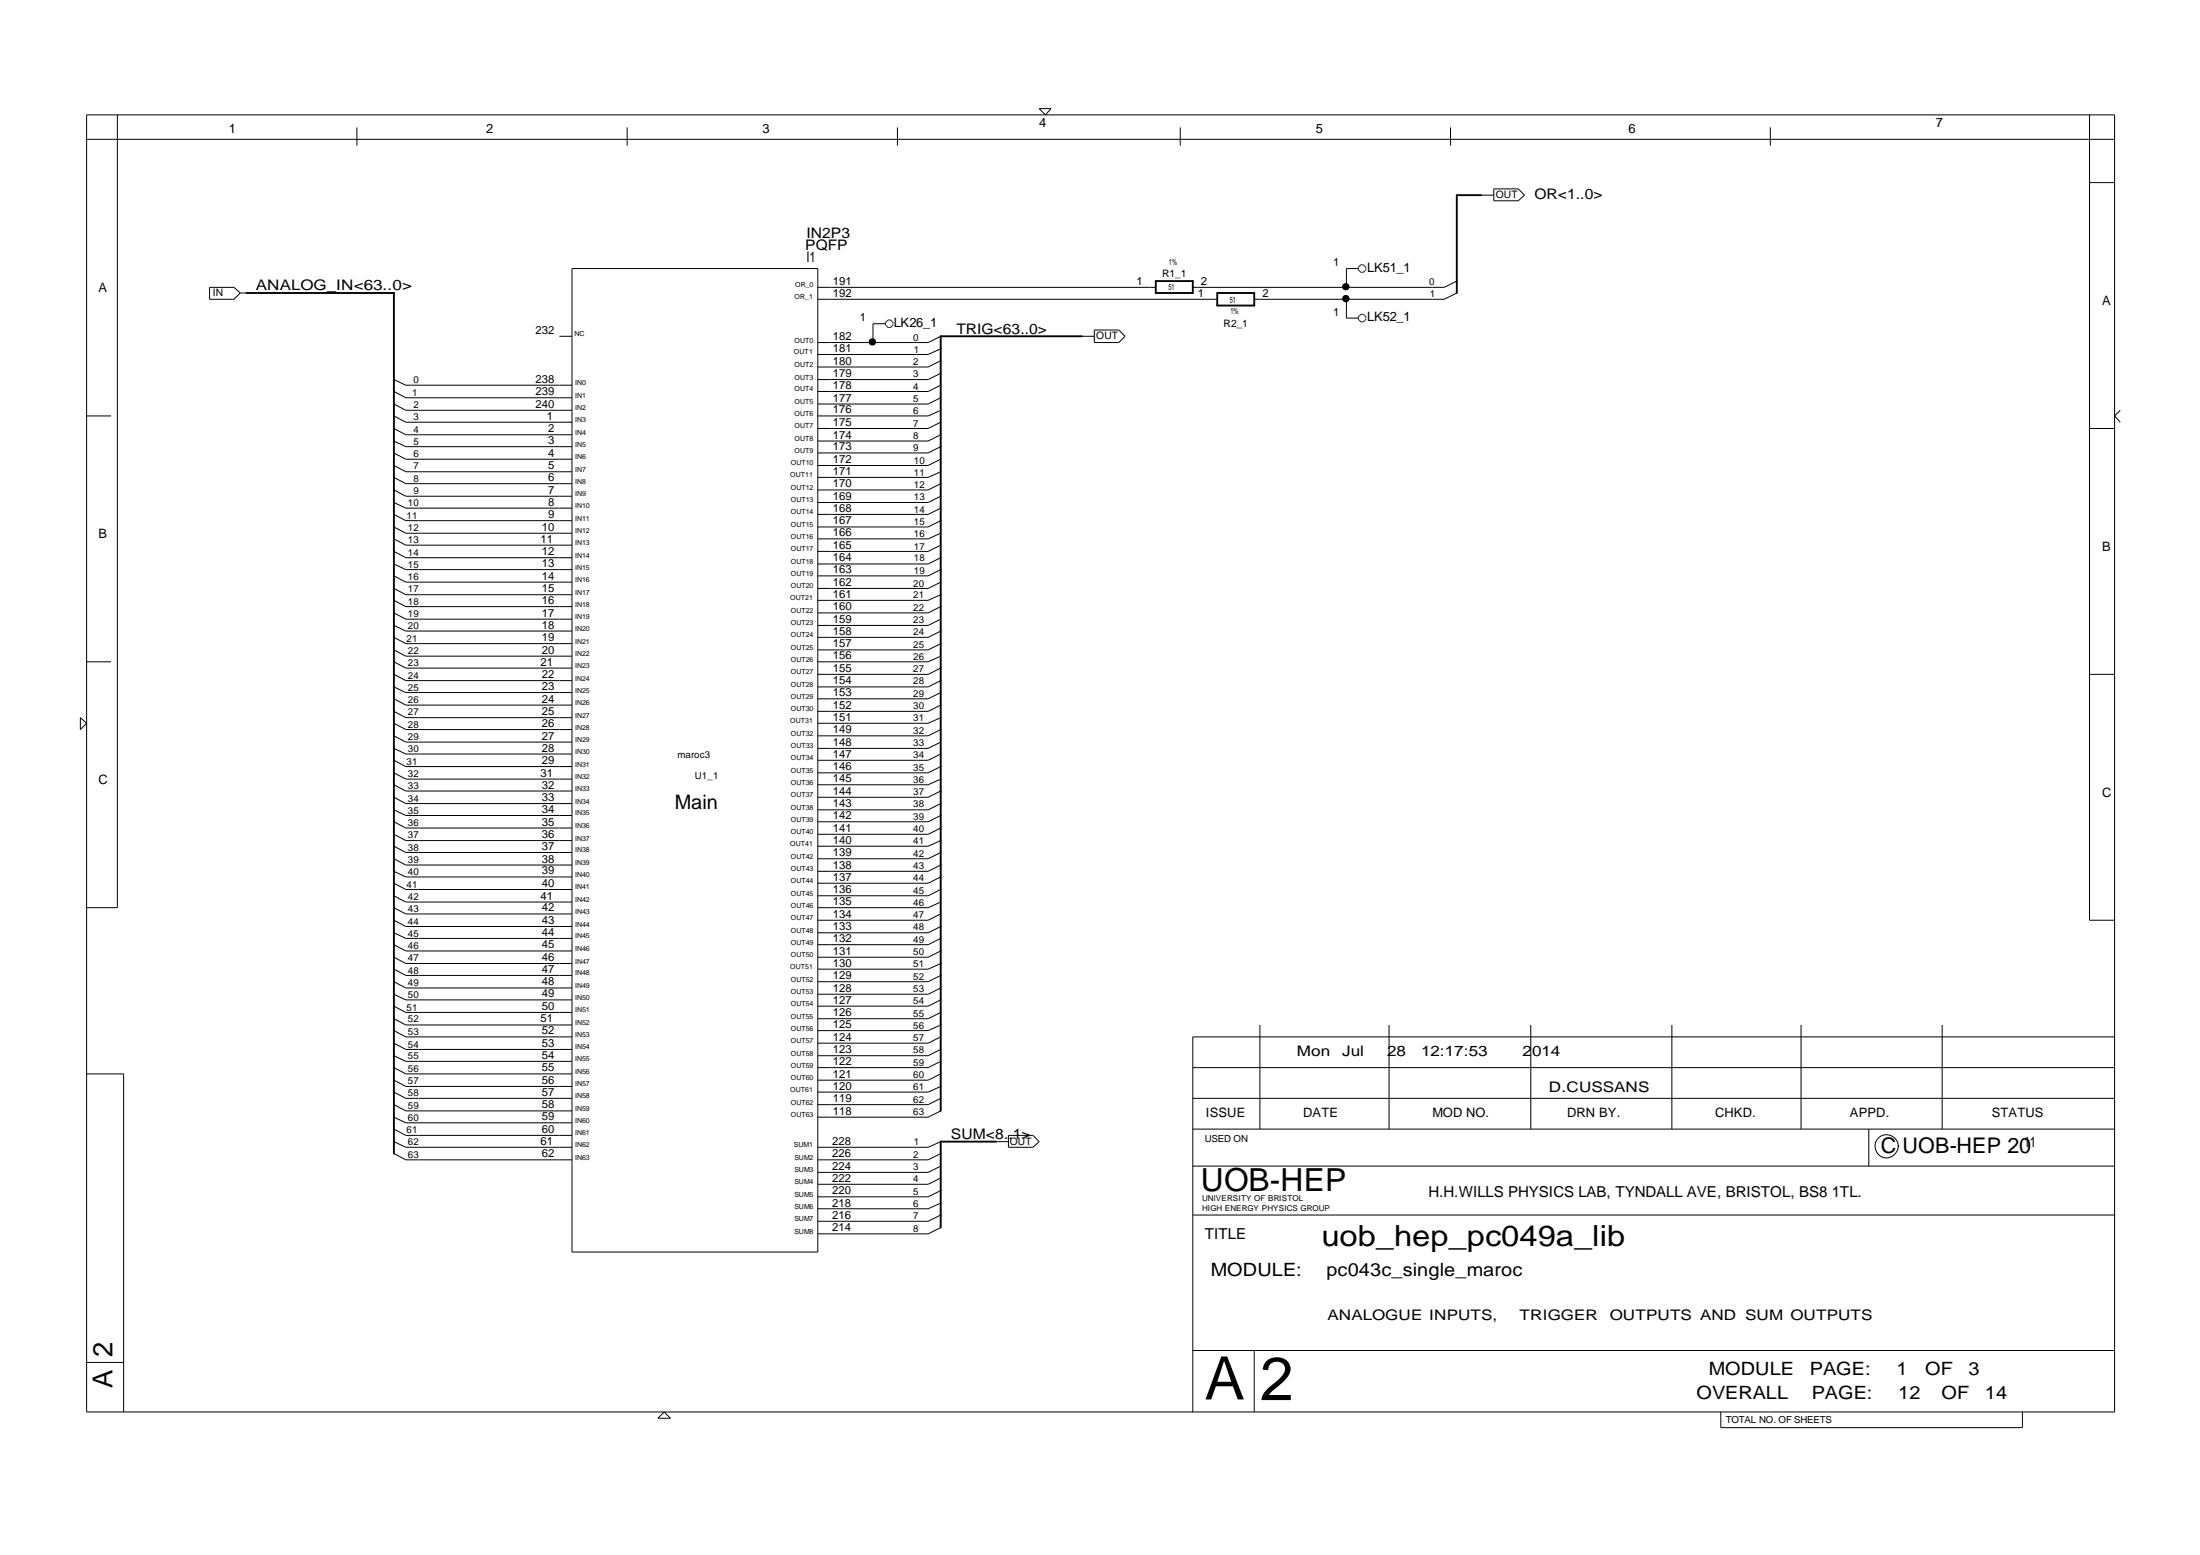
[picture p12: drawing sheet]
<svg xmlns="http://www.w3.org/2000/svg" width="297mm" height="210mm" viewBox="0 0 297 210" stroke-linecap="round" stroke-linejoin="round" font-family="sans-serif">
<g fill="none" stroke="#000" stroke-width=".14">
<path d="M11.7 15.5h273.8v175.1h-273.8zM11.7 18.8h273.8M15.8 15.5v107h-4.1M48.2 17.2v2.5M84.7 17.2v2.5M121.2 17.2v2.5M140.3 14.7h1.6l-.7 .8zM159.4 17.2v2.5M195.8 17.2v2.5M239 17.2v2.5M282.1 15.5v108.7h3.4M28.3 38.8h3.3l.8 .8-.8 .8h-3.3z"/>
<path d="M32.4 39.6h.9M77.2 36.2h33.2v132.8h-33.2zM110.4 38.8h45.7M183.4 36.2h-1.6v2.6M184.4 36.2v-.1l-.3-.4h-.4l-.3 .4v.3l.3 .4h.4l.3-.5M196.7 37.9l-1.7 .9h-34M196.7 39.6l-1.7 .8h-25.7M200 26.3h1.7M201.7 25.5h3.3l.8 .8-.8 .8h-3.3zM282.1 24.7h3.4M11.7 56.1h3.3M53.2 51.2l1.6 .8h22.4"/>
<path d="M53.2 52.8l1.6 .9h22.4M53.2 54.5l1.6 .9h22.4M53.2 56.1l1.6 .9h22.4M53.2 57.8l1.6 .9h22.4M53.2 59.5l1.6 .8h22.4M75.5 45.4h1.7M110.4 40.4h54M119.6 43.7h-1.7v2.5M120.6 43.7v-.2l-.4-.3h-.3l-.3 .3v.4l.3 .3h.3l.4-.4M127 45.4l-1.7 .8h-14.9M127 47.1l-1.7 .7h-14.9M127 48.7l-1.7 .8h-14.9"/>
<path d="M127 50.4l-1.7 .8h-14.9M127 52l-1.7 .8h-14.9M127 53.7l-1.7 .8h-14.9M127 55.4l-1.7 .7h-14.9M127 57l-1.7 .8h-14.9M127 58.7l-1.7 .8h-14.9M146.1 45.4h1.7M147.8 44.5h3.3l.8 .9-.8 .8h-3.3zM181.8 40.4v2.5h1.6M184.4 42.9v-.1l-.3-.4h-.4l-.3 .4v.3l.3 .3h.4l.3-.4M282.1 57.8h3.4M286.3 55.4l-.8 .7 .8 .9"/>
<path d="M53.2 61.1l1.6 .9h22.4M53.2 62.8l1.6 .9h22.4M53.2 64.4l1.6 .9h22.4M53.2 66.1l1.6 .9h22.4M53.2 67.8l1.6 .8h22.4M53.2 69.4l1.6 .9h22.4M53.2 71.1l1.6 .9h22.4M53.2 72.7l1.6 .9h22.4M53.2 74.4l1.6 .9h22.4M53.2 76.1l1.6 .8h22.4M53.2 77.7l1.6 .9h22.4M53.2 79.4l1.6 .9h22.4"/>
<path d="M127 60.3l-1.7 .8h-14.9M127 62l-1.7 .8h-14.9M127 63.7l-1.7 .7h-14.9M127 65.3l-1.7 .8h-14.9M127 67l-1.7 .8h-14.9M127 68.6l-1.7 .8h-14.9M127 70.3l-1.7 .8h-14.9M127 72l-1.7 .7h-14.9M127 73.6l-1.7 .8h-14.9M127 75.3l-1.7 .8h-14.9M127 76.9l-1.7 .8h-14.9M127 78.6l-1.7 .8h-14.9"/>
<path d="M10.8 96.9l.9 .7-.9 .9zM11.7 89.3h3.3M53.2 81l1.6 .9h22.4M53.2 82.7l1.6 .9h22.4M53.2 84.4l1.6 .8h22.4M53.2 86l1.6 .9h22.4M53.2 87.7l1.6 .9h22.4M53.2 89.3l1.6 .9h22.4M53.2 91l1.6 .9h22.4M53.2 92.7l1.6 .8h22.4M53.2 94.3l1.6 .9h22.4M53.2 96l1.6 .9h22.4"/>
<path d="M53.2 97.6l1.6 .9h22.4M53.2 99.3l1.6 .9h22.4M127 80.3l-1.7 .7h-14.9M127 81.9l-1.7 .8h-14.9M127 83.6l-1.7 .8h-14.9M127 85.2l-1.7 .8h-14.9M127 86.9l-1.7 .8h-14.9M127 88.6l-1.7 .7h-14.9M127 90.2l-1.7 .8h-14.9M127 91.9l-1.7 .8h-14.9M127 93.5l-1.7 .8h-14.9M127 95.2l-1.7 .8h-14.9"/>
<path d="M127 96.9l-1.7 .7h-14.9M127 98.5l-1.7 .8h-14.9M282.1 91h3.4M53.2 101l1.6 .8h22.4M53.2 102.6l1.6 .9h22.4M53.2 104.3l1.6 .9h22.4M53.2 105.9l1.6 .9h22.4M53.2 107.6l1.6 .9h22.4M53.2 109.3l1.6 .8h22.4M53.2 110.9l1.6 .9h22.4M53.2 112.6l1.6 .9h22.4M53.2 114.2l1.6 .9h22.4"/>
<path d="M53.2 115.9l1.6 .9h22.4M53.2 117.6l1.6 .8h22.4M53.2 119.2l1.6 .9h22.4M127 100.2l-1.7 .8h-14.9M127 101.8l-1.7 .8h-14.9M127 103.5l-1.7 .8h-14.9M127 105.2l-1.7 .7h-14.9M127 106.8l-1.7 .8h-14.9M127 108.5l-1.7 .8h-14.9M127 110.1l-1.7 .8h-14.9M127 111.8l-1.7 .8h-14.9M127 113.5l-1.7 .7h-14.9"/>
<path d="M127 115.1l-1.7 .8h-14.9M127 116.8l-1.7 .8h-14.9M127 118.4l-1.7 .8h-14.9M53.2 120.9l1.6 .9h22.4M53.2 122.5l1.6 .9h22.4M53.2 124.2l1.6 .9h22.4M53.2 125.9l1.6 .8h22.4M53.2 127.5l1.6 .9h22.4M53.2 129.2l1.6 .9h22.4M53.2 130.8l1.6 .9h22.4M53.2 132.5l1.6 .9h22.4M53.2 134.2l1.6 .8h22.4"/>
<path d="M53.2 135.8l1.6 .9h22.4M53.2 137.5l1.6 .9h22.4M53.2 139.1l1.6 .9h22.4M127 120.1l-1.7 .8h-14.9M127 121.8l-1.7 .7h-14.9M127 123.4l-1.7 .8h-14.9M127 125.1l-1.7 .8h-14.9M127 126.7l-1.7 .8h-14.9M127 128.4l-1.7 .8h-14.9M127 130.1l-1.7 .7h-14.9M127 131.7l-1.7 .8h-14.9M127 133.4l-1.7 .8h-14.9"/>
<path d="M127 135l-1.7 .8h-14.9M127 136.7l-1.7 .8h-14.9M127 138.4l-1.7 .7h-14.9M127 140l-1.7 .8h-14.9M170.1 138.4v14M187.5 138.4v14M206.7 138.4v14M225.7 138.4v14M243.2 138.4v14M262.2 138.4v14M285.5 140h-124.5v50.6M11.7 145h5v45.6"/>
<path d="M53.2 140.8l1.6 .9h22.4M53.2 142.5l1.6 .8h22.4M53.2 144.1l1.6 .9h22.4M53.2 145.8l1.6 .9h22.4M53.2 147.4l1.6 .9h22.4M53.2 149.1l1.6 .9h22.4M53.2 150.8l1.6 .8h22.4M53.2 152.4l1.6 .9h22.4M53.2 154.1l1.6 .8h22.4M53.2 155.7l1.6 .9h22.4M127 154.1l-1.7 .8h-14.9M127 155.7l-1.7 .9h-14.9"/>
<path d="M127 141.7l-1.7 .8h-14.9M127 143.3l-1.7 .8h-14.9M127 145l-1.7 .8h-14.9M127 146.7l-1.7 .7h-14.9M127 148.3l-1.7 .8h-14.9M127 150l-1.7 .8h-14.9M127 159l-1.7 .9h-14.9M127 157.4l-1.7 .9h-14.9M134.5 154.1h1.7M136.2 153.3h3.3l.8 .8-.8 .8h-3.3zM161 148.3h124.5M161 144.1h124.5"/>
<path d="M161 157.4h124.5M161 152.4h124.5M252.3 152.4v5M256.3 154.7a1.56 1.56 0 0 1-2.2 1.5 1.56 1.56 0 0 1-.4-2.6 1.56 1.56 0 0 1 2.5 .6l.2 .6M127 162.4l-1.7 .8h-14.9M127 160.7l-1.7 .9h-14.9M127 164l-1.7 .9h-14.9M127 165.7l-1.7 .9h-14.9M161 164h124.5M11.7 183.9h5M88.8 191.4l.9-.8 .8 .8zM161 182.3h124.5"/>
<path d="M169.3 182.3v8.3M232.3 190.6v2.1h40.8v-2.1"/>
<circle cx="181.7" cy="38.7" r=".43"/>
<circle cx="117.8" cy="46.2" r=".43"/>
<circle cx="181.7" cy="40.3" r=".43"/>
</g>
<path d="M33.3 39.6h19.9v116.1M156.1 37.9h4.9v1.7h-4.9zM164.4 39.6h4.9v1.6h-4.9zM200 26.3h-3.3v13.3M146.1 45.4h-19.1v104.6M134.5 154.1h-7.5v11.6" fill="none" stroke="#000" stroke-width=".25"/>
<g fill="#000">
<circle cx="181.7" cy="38.7" r=".43"/>
<circle cx="117.8" cy="46.2" r=".43"/>
<circle cx="181.7" cy="40.3" r=".43"/>
</g>
<text font-size="8.2" x="170.1" y="189">2</text>
<text font-size="8.1" x="162.7" y="188.9">A</text>
<text font-size="4.3" x="162.1" y="160.7">UOB-HEP</text>
<text font-size="3.9" x="178.4" y="168.2">uob_hep_pc049a_lib</text>
<g font-size="3.7">
<text x="15.2" y="183.1" transform="rotate(-90 15.2 183.1)">2</text>
<text x="15.2" y="187.3" transform="rotate(-90 15.2 187.3)">A</text>
</g>
<text font-size="2.9" x="253.9" y="155.6">C UOB-HEP 20</text>
<text font-size="2.7" x="91.1" y="109.2">Main</text>
<g font-size="2.5">
<text x="163.5" y="172.3">MODULE:</text>
<text x="179.1" y="172.3">pc043c_single_maroc</text>
<text x="230.7" y="185.6">MODULE</text>
<text x="244.4" y="185.6">PAGE:</text>
<text x="256" y="185.6">1</text>
<text x="259.9" y="185.6">OF</text>
<text x="265.8" y="185.6">3</text>
<text x="229" y="188.9">OVERALL</text>
<text x="244.6" y="188.9">PAGE:</text>
<text x="256.3" y="188.9">12</text>
<text x="262.1" y="188.9">OF</text>
<text x="268" y="188.9">14</text>
</g>
<g font-size="2">
<text x="207.2" y="26.9">OR&lt;1..0&gt;</text>
<text x="108.7" y="33.8">PQFP</text>
<text x="108.9" y="35.4">I1</text>
<text x="108.9" y="32.1">IN2P3</text>
<text x="34.6" y="39.2">ANALOG_IN&lt;63..0&gt;</text>
<text x="129.1" y="45.1">TRIG&lt;63..0&gt;</text>
<text x="175.1" y="142.5">Mon</text>
<text x="181.2" y="142.5">Jul</text>
<text x="187.3" y="142.5">28</text>
<text x="191.9" y="142.5">12:17:53</text>
<text x="205.6" y="142.5">2014</text>
<text x="209.1" y="147.4">D.CUSSANS</text>
<text x="128.4" y="153.8">SUM&lt;8..1&gt;</text>
<text x="273.2" y="154.9">11</text>
<text x="192.9" y="161.6">H.H.WILLS PHYSICS LAB, TYNDALL AVE, BRISTOL, BS8 1TL.</text>
<text x="162.7" y="167.3">TITLE</text>
<text x="179.3" y="178.2">ANALOGUE INPUTS,</text>
<text x="205.2" y="178.2">TRIGGER</text>
<text x="217.4" y="178.2">OUTPUTS AND SUM OUTPUTS</text>
</g>
<g font-size="1.7">
<text x="30.9" y="18">1</text>
<text x="65.6" y="18">2</text>
<text x="103" y="18">3</text>
<text x="140.3" y="17.1">4</text>
<text x="177.6" y="18">5</text>
<text x="219.9" y="18">6</text>
<text x="261.4" y="17.1">7</text>
<text x="13.3" y="39.5">A</text>
<text x="184.6" y="36.7">LK51_1</text>
<text x="283.8" y="41.2">A</text>
<text x="120.7" y="44.1">LK26_1</text>
<text x="184.6" y="43.3">LK52_1</text>
<text x="13.3" y="72.7">B</text>
<text x="283.8" y="74.4">B</text>
<text x="13.3" y="105.8">C</text>
<text x="283.8" y="107.5">C</text>
<text x="162.8" y="150.7">ISSUE</text>
<text x="175.9" y="150.7">DATE</text>
<text x="193.4" y="150.7">MOD NO.</text>
<text x="211.6" y="150.7">DRN BY.</text>
<text x="231.6" y="150.7">CHKD.</text>
<text x="249.8" y="150.7">APPD.</text>
<text x="268.9" y="150.7">STATUS</text>
</g>
<g font-size="1.5">
<text x="180" y="35.9">1</text>
<text x="112.4" y="38.5">191</text>
<text x="112.4" y="40.1">192</text>
<text x="153.4" y="38.5">1</text>
<text x="161.7" y="40.1">1</text>
<text x="162.1" y="38.5">2</text>
<text x="170.4" y="40.1">2</text>
<text x="72.3" y="45.1">232</text>
<text x="112.4" y="45.9">182</text>
<text x="112.4" y="47.5">181</text>
<text x="116.1" y="43.4">1</text>
<text x="180" y="42.6">1</text>
<text x="72.3" y="51.7">238</text>
<text x="72.3" y="53.4">239</text>
<text x="112.4" y="50.9">179</text>
<text x="112.4" y="49.2">180</text>
<text x="112.4" y="52.5">178</text>
<text x="72.3" y="55">240</text>
<text x="73.8" y="56.7">1</text>
<text x="74" y="58.3">2</text>
<text x="74" y="60">3</text>
<text x="112.4" y="54.2">177</text>
<text x="112.4" y="55.8">176</text>
<text x="112.4" y="57.5">175</text>
<text x="112.4" y="59.2">174</text>
<text x="74" y="61.6">4</text>
<text x="74" y="63.3">5</text>
<text x="74" y="65">6</text>
<text x="112.4" y="60.8">173</text>
<text x="112.4" y="62.5">172</text>
<text x="112.4" y="64.1">171</text>
<text x="112.4" y="65.8">170</text>
<text x="73.2" y="71.6">10</text>
<text x="74" y="66.6">7</text>
<text x="74" y="68.3">8</text>
<text x="74" y="69.9">9</text>
<text x="112.4" y="70.8">167</text>
<text x="112.4" y="67.5">169</text>
<text x="112.4" y="69.1">168</text>
<text x="73" y="73.2">11</text>
<text x="73.2" y="74.9">12</text>
<text x="73.2" y="76.6">13</text>
<text x="112.4" y="77.4">163</text>
<text x="112.4" y="75.8">164</text>
<text x="112.4" y="74.1">165</text>
<text x="112.4" y="72.4">166</text>
<text x="73.2" y="78.2">14</text>
<text x="73.2" y="79.9">15</text>
<text x="73.2" y="81.5">16</text>
<text x="73.2" y="83.2">17</text>
<text x="112.4" y="80.7">161</text>
<text x="112.4" y="79.1">162</text>
<text x="112.4" y="82.4">160</text>
<text x="73" y="89.8">21</text>
<text x="73.2" y="84.8">18</text>
<text x="73.2" y="86.5">19</text>
<text x="73.2" y="88.2">20</text>
<text x="112.4" y="84.1">159</text>
<text x="112.4" y="85.7">158</text>
<text x="112.4" y="87.4">157</text>
<text x="112.4" y="89">156</text>
<text x="73.2" y="91.5">22</text>
<text x="73.2" y="93.1">23</text>
<text x="73.2" y="94.8">24</text>
<text x="112.4" y="90.7">155</text>
<text x="112.4" y="92.4">154</text>
<text x="112.4" y="94">153</text>
<text x="112.4" y="95.7">152</text>
<text x="73.2" y="96.5">25</text>
<text x="73.2" y="98.1">26</text>
<text x="73.2" y="99.8">27</text>
<text x="73.2" y="101.4">28</text>
<text x="112.4" y="97.3">151</text>
<text x="112.4" y="99">149</text>
<text x="112.4" y="100.7">148</text>
<text x="73" y="104.8">31</text>
<text x="73.2" y="103.1">29</text>
<text x="73.2" y="106.4">32</text>
<text x="112.4" y="102.3">147</text>
<text x="112.4" y="104">146</text>
<text x="112.4" y="105.6">145</text>
<text x="112.4" y="107.3">144</text>
<text x="73.2" y="108.1">33</text>
<text x="73.2" y="109.7">34</text>
<text x="73.2" y="111.4">35</text>
<text x="73.2" y="113.1">36</text>
<text x="112.4" y="109">143</text>
<text x="112.4" y="110.6">142</text>
<text x="112.4" y="112.3">141</text>
<text x="112.4" y="113.9">140</text>
<text x="73.2" y="114.7">37</text>
<text x="73.2" y="116.4">38</text>
<text x="73.2" y="118">39</text>
<text x="73.2" y="119.7">40</text>
<text x="112.4" y="115.6">139</text>
<text x="112.4" y="117.3">138</text>
<text x="112.4" y="118.9">137</text>
<text x="73" y="121.4">41</text>
<text x="73.2" y="123">42</text>
<text x="73.2" y="124.7">43</text>
<text x="112.4" y="120.6">136</text>
<text x="112.4" y="122.2">135</text>
<text x="112.4" y="123.9">134</text>
<text x="112.4" y="125.6">133</text>
<text x="73.2" y="126.3">44</text>
<text x="73.2" y="128">45</text>
<text x="73.2" y="129.7">46</text>
<text x="73.2" y="131.3">47</text>
<text x="112.4" y="127.2">132</text>
<text x="112.4" y="128.9">131</text>
<text x="112.4" y="130.5">130</text>
<text x="73.2" y="133">48</text>
<text x="73.2" y="134.6">49</text>
<text x="73.2" y="136.3">50</text>
<text x="112.4" y="132.2">129</text>
<text x="112.4" y="133.9">128</text>
<text x="112.4" y="135.5">127</text>
<text x="112.4" y="137.2">126</text>
<text x="73" y="138">51</text>
<text x="73.2" y="139.6">52</text>
<text x="73.2" y="141.3">53</text>
<text x="73.2" y="142.9">54</text>
<text x="112.4" y="138.8">125</text>
<text x="112.4" y="140.5">124</text>
<text x="112.4" y="142.2">123</text>
<text x="112.4" y="143.8">122</text>
<text x="73.2" y="144.6">55</text>
<text x="73.2" y="146.3">56</text>
<text x="73.2" y="147.9">57</text>
<text x="73.2" y="149.6">58</text>
<text x="112.4" y="145.5">121</text>
<text x="112.4" y="147.1">120</text>
<text x="112.4" y="148.8">119</text>
<text x="73" y="154.6">61</text>
<text x="73.2" y="151.2">59</text>
<text x="73.2" y="152.9">60</text>
<text x="112.4" y="154.6">228</text>
<text x="112.4" y="150.5">118</text>
<text x="73.2" y="156.2">62</text>
<text x="112.4" y="161.2">220</text>
<text x="112.4" y="159.5">222</text>
<text x="112.4" y="157.9">224</text>
<text x="112.4" y="156.2">226</text>
<text x="112.4" y="162.9">218</text>
<text x="112.4" y="164.5">216</text>
<text x="112.4" y="166.2">214</text>
</g>
<g font-size="1.4">
<text x="201.9" y="26.8">OUT</text>
<text x="28.7" y="40">IN</text>
<text x="156.9" y="37.4">R1_1</text>
<text x="148" y="45.8">OUT</text>
<text x="165.2" y="44.1">R2_1</text>
<text x="136.3" y="154.5">OUT</text>
</g>
<g font-size="1.3">
<text x="193" y="38.5">0</text>
<text x="193.1" y="40.1">1</text>
<text x="123.3" y="46">0</text>
<text x="123.4" y="47.6">1</text>
<text x="55.6" y="53.4">1</text>
<text x="55.8" y="51.7">0</text>
<text x="123.3" y="49.3">2</text>
<text x="123.3" y="50.9">3</text>
<text x="123.3" y="52.6">4</text>
<text x="55.8" y="55">2</text>
<text x="55.8" y="56.7">3</text>
<text x="55.8" y="58.4">4</text>
<text x="123.3" y="54.3">5</text>
<text x="123.3" y="55.9">6</text>
<text x="123.3" y="57.6">7</text>
<text x="123.3" y="59.2">8</text>
<text x="55.8" y="60">5</text>
<text x="55.8" y="61.7">6</text>
<text x="55.8" y="65">8</text>
<text x="55.8" y="63.3">7</text>
<text x="123.3" y="60.9">9</text>
<text x="123.4" y="64.2">11</text>
<text x="123.4" y="65.9">12</text>
<text x="123.4" y="62.6">10</text>
<text x="54.9" y="70">11</text>
<text x="55" y="68.3">10</text>
<text x="55" y="71.6">12</text>
<text x="55.8" y="66.7">9</text>
<text x="123.4" y="67.5">13</text>
<text x="123.4" y="69.2">14</text>
<text x="123.4" y="70.9">15</text>
<text x="55" y="73.3">13</text>
<text x="55" y="75">14</text>
<text x="55" y="76.6">15</text>
<text x="123.4" y="72.5">16</text>
<text x="123.4" y="74.2">17</text>
<text x="123.4" y="75.8">18</text>
<text x="123.4" y="77.5">19</text>
<text x="55" y="78.3">16</text>
<text x="55" y="79.9">17</text>
<text x="55" y="81.6">18</text>
<text x="55" y="83.3">19</text>
<text x="123.3" y="79.2">20</text>
<text x="123.3" y="80.8">21</text>
<text x="123.3" y="82.5">22</text>
<text x="54.9" y="86.6">21</text>
<text x="55" y="84.9">20</text>
<text x="55" y="88.2">22</text>
<text x="55" y="89.9">23</text>
<text x="123.3" y="89.1">26</text>
<text x="123.3" y="84.1">23</text>
<text x="123.3" y="85.8">24</text>
<text x="123.3" y="87.5">25</text>
<text x="55" y="91.6">24</text>
<text x="55" y="93.2">25</text>
<text x="55" y="94.9">26</text>
<text x="123.3" y="90.8">27</text>
<text x="123.3" y="92.4">28</text>
<text x="123.3" y="94.1">29</text>
<text x="123.3" y="95.8">30</text>
<text x="55" y="96.5">27</text>
<text x="55" y="98.2">28</text>
<text x="55" y="99.9">29</text>
<text x="55" y="101.5">30</text>
<text x="123.3" y="97.4">31</text>
<text x="123.3" y="99.1">32</text>
<text x="123.3" y="100.7">33</text>
<text x="54.9" y="103.2">31</text>
<text x="55" y="104.8">32</text>
<text x="55" y="106.5">33</text>
<text x="91.5" y="102.4">maroc3</text>
<text x="93.8" y="105.2">U1_1</text>
<text x="123.3" y="102.4">34</text>
<text x="123.3" y="104.1">35</text>
<text x="123.3" y="105.7">36</text>
<text x="123.3" y="107.4">37</text>
<text x="55" y="108.2">34</text>
<text x="55" y="109.8">35</text>
<text x="55" y="111.5">36</text>
<text x="55" y="113.1">37</text>
<text x="123.3" y="109">38</text>
<text x="123.3" y="110.7">39</text>
<text x="123.3" y="112.4">40</text>
<text x="123.3" y="114">41</text>
<text x="54.9" y="119.8">41</text>
<text x="55" y="114.8">38</text>
<text x="55" y="116.5">39</text>
<text x="55" y="118.1">40</text>
<text x="123.3" y="115.7">42</text>
<text x="123.3" y="117.3">43</text>
<text x="123.3" y="119">44</text>
<text x="55" y="121.4">42</text>
<text x="55" y="123.1">43</text>
<text x="55" y="124.8">44</text>
<text x="123.3" y="120.7">45</text>
<text x="123.3" y="122.3">46</text>
<text x="123.3" y="125.6">48</text>
<text x="123.3" y="124">47</text>
<text x="55" y="126.4">45</text>
<text x="55" y="129.7">47</text>
<text x="55" y="131.4">48</text>
<text x="55" y="128.1">46</text>
<text x="123.3" y="129">50</text>
<text x="123.3" y="130.6">51</text>
<text x="123.3" y="127.3">49</text>
<text x="54.9" y="136.4">51</text>
<text x="55" y="133.1">49</text>
<text x="55" y="134.7">50</text>
<text x="123.3" y="132.3">52</text>
<text x="123.3" y="133.9">53</text>
<text x="123.3" y="135.6">54</text>
<text x="123.3" y="137.3">55</text>
<text x="55" y="138">52</text>
<text x="55" y="141.4">54</text>
<text x="55" y="143">55</text>
<text x="55" y="139.7">53</text>
<text x="123.3" y="138.9">56</text>
<text x="123.3" y="140.6">57</text>
<text x="123.3" y="142.2">58</text>
<text x="123.3" y="143.9">59</text>
<text x="55" y="146.3">57</text>
<text x="55" y="148">58</text>
<text x="55" y="149.7">59</text>
<text x="55" y="144.7">56</text>
<text x="123.3" y="147.2">61</text>
<text x="123.3" y="148.9">62</text>
<text x="123.3" y="145.6">60</text>
<text x="54.9" y="153">61</text>
<text x="55" y="151.3">60</text>
<text x="55" y="154.6">62</text>
<text x="123.3" y="150.5">63</text>
<text x="123.4" y="154.6">1</text>
<text x="162.7" y="154.1">USED ON</text>
<text x="55" y="156.3">63</text>
<text x="123.3" y="156.3">2</text>
<text x="123.3" y="158">3</text>
<text x="123.3" y="159.6">4</text>
<text x="123.3" y="161.3">5</text>
<text x="123.3" y="162.9">6</text>
<text x="123.3" y="164.6">7</text>
<text x="123.3" y="166.3">8</text>
<text x="233" y="192.1">TOTAL NO. OF SHEETS</text>
</g>
<g font-size="1.2">
<text x="157.8" y="35.7">1%</text>
<text x="157.7" y="39.2">51</text>
<text x="166" y="40.9">51</text>
<text x="166.1" y="42.4">1%</text>
</g>
<g font-size="1.1">
<text x="162.3" y="162.1">UNIVERSITY OF BRISTOL</text>
<text x="162.3" y="163.5">HIGH ENERGY PHYSICS GROUP</text>
</g>
<g font-size=".9">
<text x="107.3" y="40.4">OR_1</text>
<text x="107.4" y="38.8">OR_0</text>
<text x="77.6" y="45.4">NC</text>
<text x="107.2" y="47.8">OUT1</text>
<text x="107.3" y="46.2">OUT0</text>
<text x="77.7" y="53.7">IN1</text>
<text x="77.7" y="52">IN0</text>
<text x="107.3" y="52.8">OUT4</text>
<text x="107.3" y="51.2">OUT3</text>
<text x="107.3" y="49.5">OUT2</text>
<text x="77.7" y="58.7">IN4</text>
<text x="77.7" y="57">IN3</text>
<text x="77.7" y="55.4">IN2</text>
<text x="107.3" y="59.5">OUT8</text>
<text x="107.3" y="57.8">OUT7</text>
<text x="107.3" y="56.1">OUT6</text>
<text x="107.3" y="54.5">OUT5</text>
<text x="77.7" y="65.3">IN8</text>
<text x="77.7" y="63.7">IN7</text>
<text x="77.7" y="62">IN6</text>
<text x="77.7" y="60.3">IN5</text>
<text x="106.7" y="64.4">OUT11</text>
<text x="106.8" y="62.8">OUT10</text>
<text x="107.3" y="61.1">OUT9</text>
<text x="77.7" y="72">IN12</text>
<text x="77.7" y="70.3">IN11</text>
<text x="77.7" y="68.6">IN10</text>
<text x="77.7" y="67">IN9</text>
<text x="106.8" y="71.1">OUT15</text>
<text x="106.8" y="69.4">OUT14</text>
<text x="106.8" y="67.8">OUT13</text>
<text x="106.8" y="66.1">OUT12</text>
<text x="77.7" y="76.9">IN15</text>
<text x="77.7" y="75.3">IN14</text>
<text x="77.7" y="73.6">IN13</text>
<text x="106.8" y="77.7">OUT19</text>
<text x="106.8" y="76.1">OUT18</text>
<text x="106.8" y="74.4">OUT17</text>
<text x="106.8" y="72.7">OUT16</text>
<text x="77.7" y="83.6">IN19</text>
<text x="77.7" y="81.9">IN18</text>
<text x="77.7" y="80.3">IN17</text>
<text x="77.7" y="78.6">IN16</text>
<text x="106.7" y="81">OUT21</text>
<text x="106.8" y="82.7">OUT22</text>
<text x="106.8" y="79.4">OUT20</text>
<text x="77.7" y="88.6">IN22</text>
<text x="77.7" y="86.9">IN21</text>
<text x="77.7" y="85.2">IN20</text>
<text x="106.8" y="89.3">OUT26</text>
<text x="106.8" y="87.7">OUT25</text>
<text x="106.8" y="86">OUT24</text>
<text x="106.8" y="84.4">OUT23</text>
<text x="77.7" y="95.2">IN26</text>
<text x="77.7" y="93.5">IN25</text>
<text x="77.7" y="91.9">IN24</text>
<text x="77.7" y="90.2">IN23</text>
<text x="106.8" y="94.3">OUT29</text>
<text x="106.8" y="92.7">OUT28</text>
<text x="106.8" y="91">OUT27</text>
<text x="77.7" y="101.8">IN30</text>
<text x="77.7" y="100.2">IN29</text>
<text x="77.7" y="98.5">IN28</text>
<text x="77.7" y="96.9">IN27</text>
<text x="106.7" y="97.6">OUT31</text>
<text x="106.8" y="101">OUT33</text>
<text x="106.8" y="99.3">OUT32</text>
<text x="106.8" y="96">OUT30</text>
<text x="77.7" y="106.8">IN33</text>
<text x="77.7" y="105.2">IN32</text>
<text x="77.7" y="103.5">IN31</text>
<text x="106.8" y="107.6">OUT37</text>
<text x="106.8" y="105.9">OUT36</text>
<text x="106.8" y="104.3">OUT35</text>
<text x="106.8" y="102.6">OUT34</text>
<text x="77.7" y="113.5">IN37</text>
<text x="77.7" y="111.8">IN36</text>
<text x="77.7" y="110.1">IN35</text>
<text x="77.7" y="108.5">IN34</text>
<text x="106.8" y="112.6">OUT40</text>
<text x="106.8" y="110.9">OUT39</text>
<text x="106.8" y="109.3">OUT38</text>
<text x="77.7" y="118.4">IN40</text>
<text x="77.7" y="116.8">IN39</text>
<text x="77.7" y="115.1">IN38</text>
<text x="106.7" y="114.2">OUT41</text>
<text x="106.8" y="119.2">OUT44</text>
<text x="106.8" y="117.6">OUT43</text>
<text x="106.8" y="115.9">OUT42</text>
<text x="77.7" y="125.1">IN44</text>
<text x="77.7" y="123.4">IN43</text>
<text x="77.7" y="121.8">IN42</text>
<text x="77.7" y="120.1">IN41</text>
<text x="106.8" y="125.9">OUT48</text>
<text x="106.8" y="124.2">OUT47</text>
<text x="106.8" y="122.5">OUT46</text>
<text x="106.8" y="120.9">OUT45</text>
<text x="77.7" y="131.7">IN48</text>
<text x="77.7" y="130.1">IN47</text>
<text x="77.7" y="128.4">IN46</text>
<text x="77.7" y="126.7">IN45</text>
<text x="106.7" y="130.8">OUT51</text>
<text x="106.8" y="129.2">OUT50</text>
<text x="106.8" y="127.5">OUT49</text>
<text x="77.7" y="136.7">IN51</text>
<text x="77.7" y="135">IN50</text>
<text x="77.7" y="133.4">IN49</text>
<text x="106.8" y="137.5">OUT55</text>
<text x="106.8" y="135.8">OUT54</text>
<text x="106.8" y="134.2">OUT53</text>
<text x="106.8" y="132.5">OUT52</text>
<text x="77.7" y="143.3">IN55</text>
<text x="77.7" y="141.7">IN54</text>
<text x="77.7" y="140">IN53</text>
<text x="77.7" y="138.4">IN52</text>
<text x="106.8" y="142.5">OUT58</text>
<text x="106.8" y="140.8">OUT57</text>
<text x="106.8" y="139.1">OUT56</text>
<text x="77.7" y="150">IN59</text>
<text x="77.7" y="148.3">IN58</text>
<text x="77.7" y="146.7">IN57</text>
<text x="77.7" y="145">IN56</text>
<text x="106.7" y="147.4">OUT61</text>
<text x="106.8" y="149.1">OUT62</text>
<text x="106.8" y="145.8">OUT60</text>
<text x="106.8" y="144.1">OUT59</text>
<text x="77.7" y="154.9">IN62</text>
<text x="77.7" y="153.3">IN61</text>
<text x="77.7" y="151.6">IN60</text>
<text x="106.8" y="150.8">OUT63</text>
<text x="107.2" y="154.9">SUM1</text>
<text x="77.7" y="156.6">IN63</text>
<text x="107.3" y="156.6">SUM2</text>
<text x="107.3" y="158.3">SUM3</text>
<text x="107.3" y="159.9">SUM4</text>
<text x="107.3" y="161.6">SUM5</text>
<text x="107.3" y="166.6">SUM8</text>
<text x="107.3" y="164.9">SUM7</text>
<text x="107.3" y="163.2">SUM6</text>
</g>
</svg>
